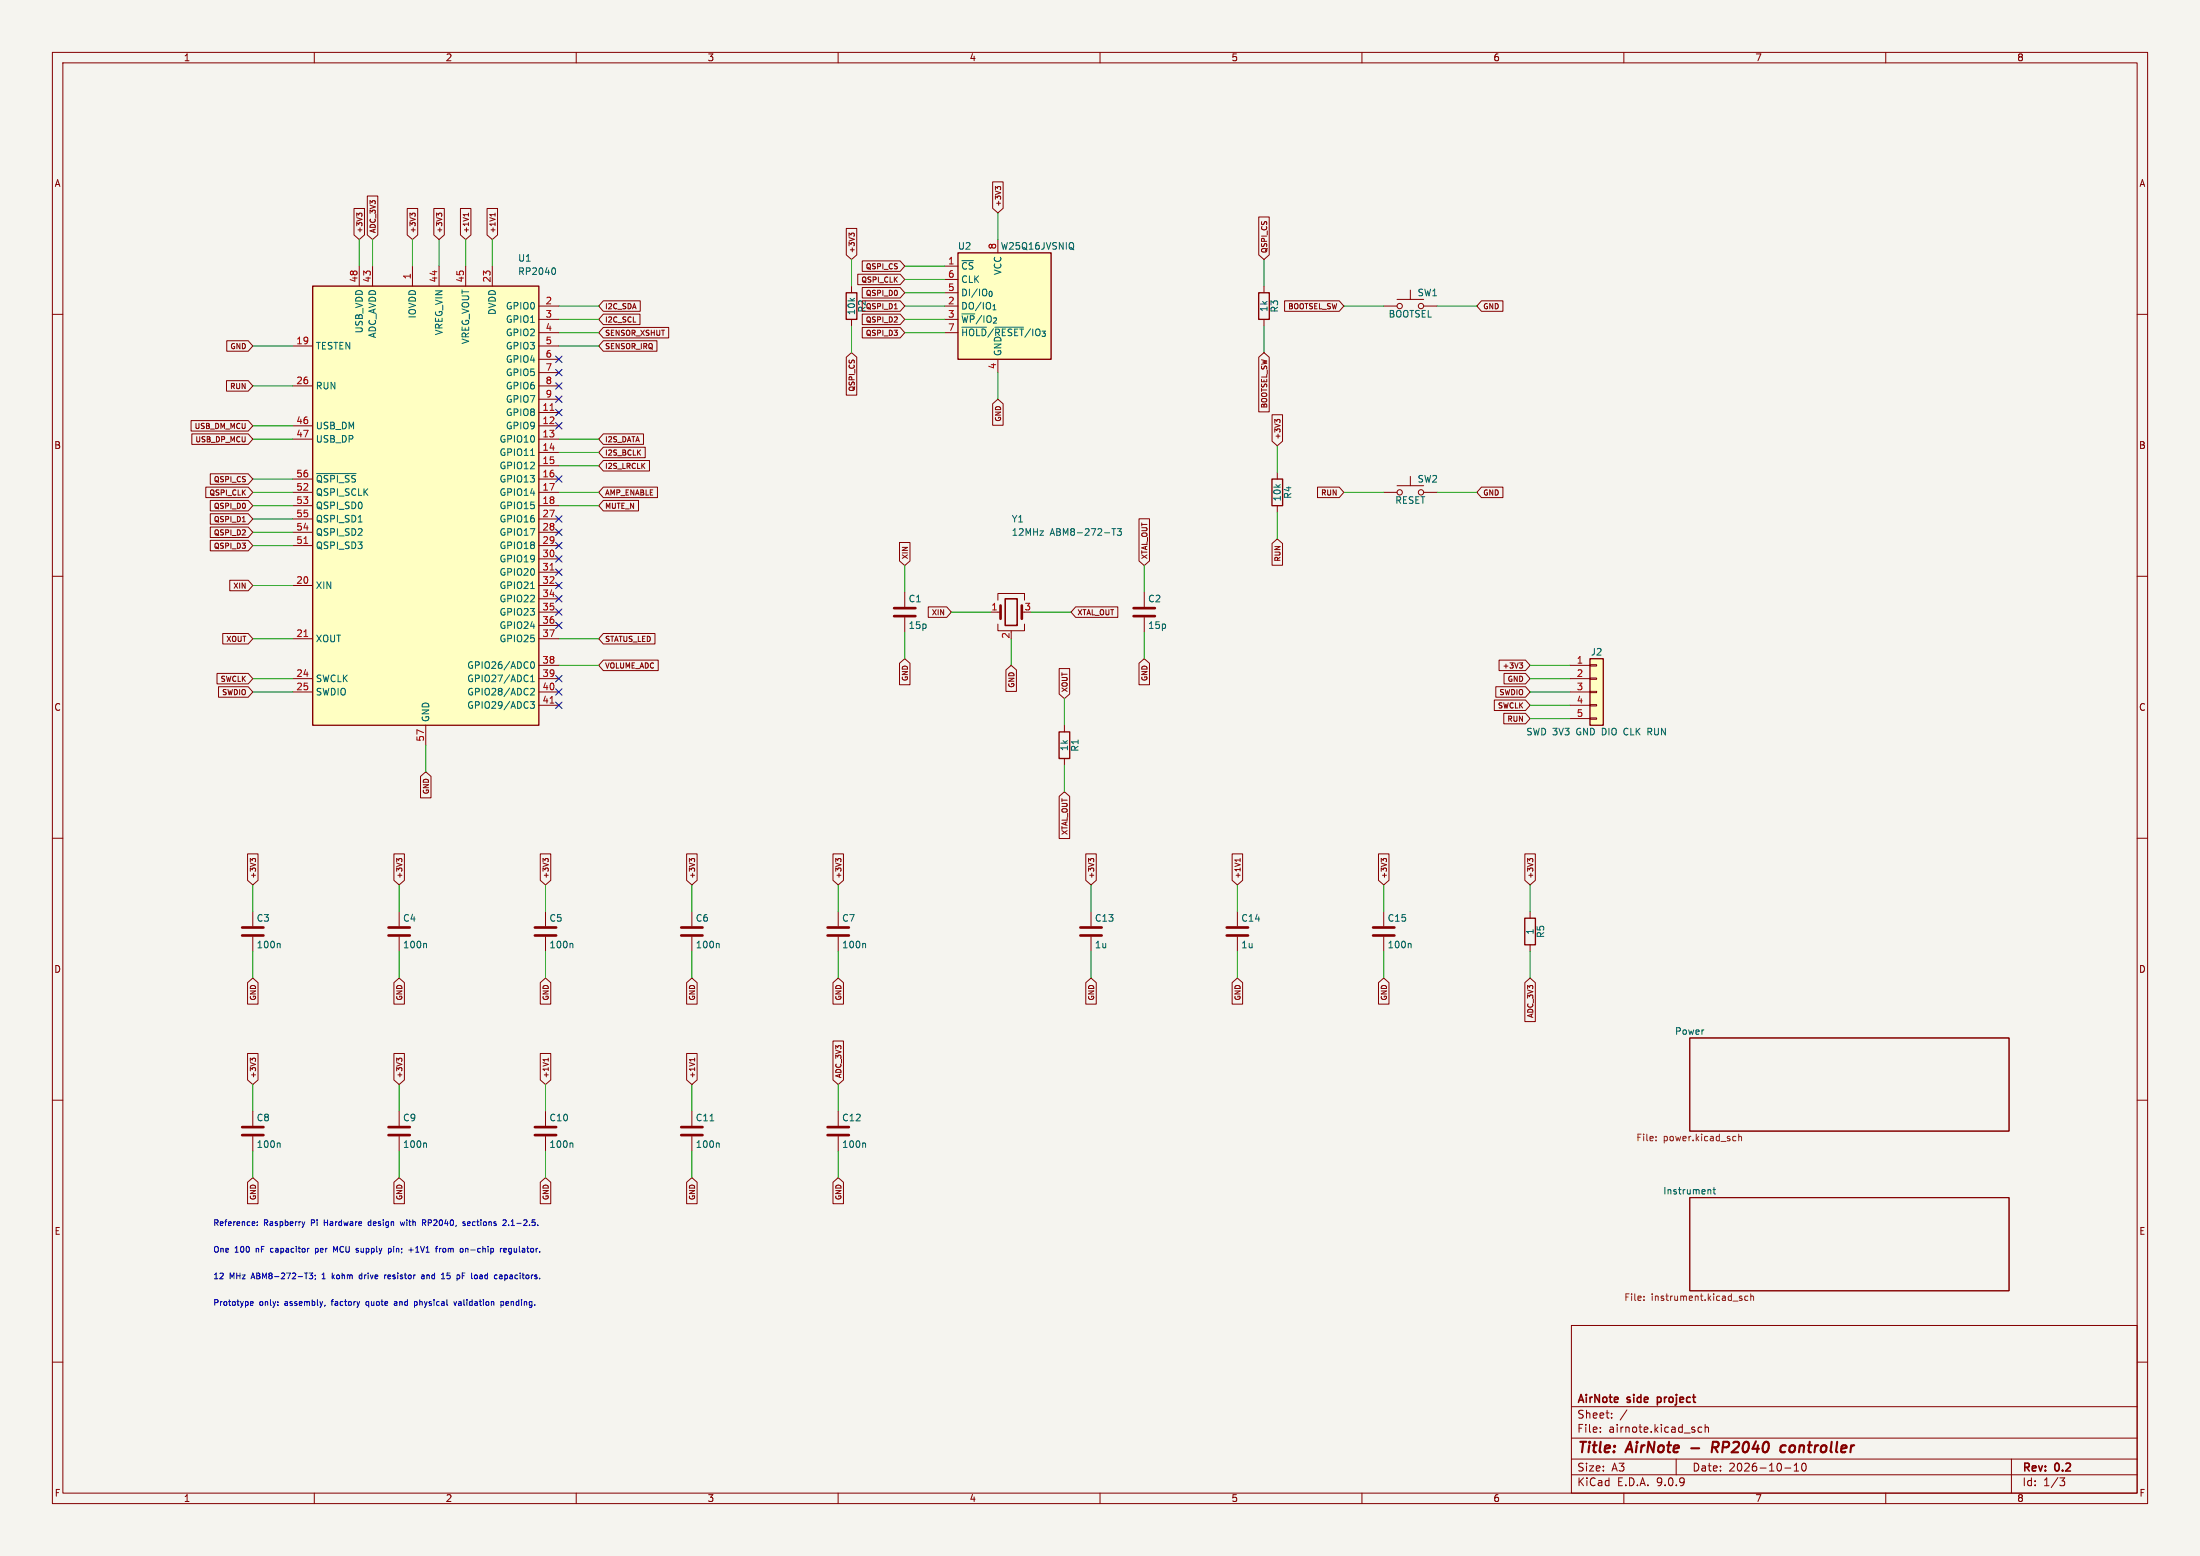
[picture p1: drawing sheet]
<svg xmlns="http://www.w3.org/2000/svg" width="420mm" height="297mm" viewBox="0 0 420 297" stroke-linecap="round" stroke-linejoin="round" font-family="sans-serif">
<path d="M0 0h420v297h-420z" fill="#f5f4ef" stroke="#f5f4ef" stroke-width=".19"/>
<g fill="none" stroke="#840000" stroke-width=".19">
<path d="M10 10h400v277h-400zM12 12h396v273h-396zM60 10v2M110 10v2M160 10v2M210 10v2M260 10v2M310 10v2M360 10v2M241.3 54.6v1.3M10 60h2M241.3 61v1.2"/>
<path d="M408 60h2M10 110h2M408 110h2M10 160h2M408 160h2M322.6 198.1h60.9v17.8h-60.9zM10 210h2M408 210h2M322.6 228.6h60.9v17.8h-60.9zM300 253h108v32h-108zM10 260h2M300 278.5h108"/>
<path d="M300 274.5h108M300 268.5h108M305.5 273.2v.2M305.5 272.5v.1M307.7 270.5v.2M307.7 269.8v.1M310.6 269.1l-1.3 1.9M320 278.5v3M324.9 272.5l-.5-.1-.2 .3 .1 .6h.6M325.5 272.5l.2-.1 .4 .1 .1 .9M325.5 271.9v1.5M342.5 279.7l.4-.4v1.5"/>
<path d="M344.1 279.4l.2-.1a.8 .8 0 0 1 .5 .7 .8 .8 0 0 1-.5 .8l-.2-.2-.2-.4zM384 278.5v6.5M408 260h2M60 285v2M110 285v2M160 285v2M210 285v2M260 285v2M300 281.5h108M310 285v2M340.7 280.2h1.2M342.5 280.8h.9"/>
<path d="M360 285v2M393.2 282.1h1l-.5 .6 .4 .1 .1 .5-.3 .3h-.5"/>
</g>
<path d="M322.9 276.4h1.5M327.4 276.3l.5 .9M327.8 275.2h-.8l-.2 2M327.8 276.2l-.9 .1M340.9 276a.66 .66 0 0 0-1 .3v.5l.1 .3h.8M341.6 276.3v.7" fill="none" stroke="#840000" stroke-width=".4"/>
<path d="M316.4 266.7v1.5M316.4 267.6l.1 .1M316.5 266.7l-.1 .1" fill="none" stroke="#840000" stroke-width=".3"/>
<path d="M326.2 227.1l.4 .1v.7M327 227.1h.5M327.2 226.6v1.1l.3 .2" fill="none" stroke="#006464" stroke-width=".19"/>
<g fill="none" stroke="#725600" stroke-width=".19">
<path d="M316.1 217.6v.1M316.1 217v.1M331 216.9l.4 .1M331.4 217.7h-.4M331.9 217l.2-.1 .3 .1 .1 .7M331.9 216.5v1.2M313.8 248.1v.1M313.8 247.4v.2M332.2 247.8l.3 .1 .1 .1-.4 .2M332.2 247.4h.3M333.7 247.4h-.4l-.2 .2 .1 .6h.5M334.2 247.5l.2-.1h.3l.1 .8"/>
<path d="M334.2 247v1.2"/>
</g>
<path d="M240.3 55.9h2v5.1h-2z" fill="none" stroke="#840000" stroke-width=".25"/>
<path d="M303.5 125.7h2.6v12.7h-2.6z" fill="#ffffc2"/>
<path d="M242.8 91.4h2.1v5.1h-2.1zM303.5 125.7h2.6v12.7h-2.6zM291.1 175.3h2v5h-2z" fill="none" stroke="#840000" stroke-width=".25"/>
<g fill="none" stroke="#840000" stroke-width=".19">
<path d="M264.2 58.4h2.5M266.7 57.2h5.1M269.2 55.4v1.8M271.8 58.4h2.5M243.8 90.2v1.2M243.8 96.5v1.3M264.2 94h2.5M266.7 92.7h5.1M269.2 90.9v1.8M271.8 94h2.5M172.7 113v2.8M172.7 117.9v2.8"/>
<path d="M218.4 113v2.8M218.4 117.9v2.8M299.7 127h3.8M299.7 129.5h3.8M299.7 132.1h3.8M299.7 134.6h3.8M299.7 137.2h3.8M303.5 126.9h1.3v.2h-1.3zM303.5 129.4h1.3v.3h-1.3zM303.5 132h1.3v.2h-1.3zM303.5 134.5h1.3v.2h-1.3zM303.5 137h1.3v.3h-1.3z"/>
<path d="M48.3 174v2.8M48.3 178.8v2.8M208.3 174v2.8M208.3 178.8v2.8M292.1 174v1.3M292.1 180.3v1.3M48.3 212.1v2.8M48.3 216.9v2.8M104.1 212.1v2.8M104.1 216.9v2.8M160 212.1v2.8M160 216.9v2.8"/>
<circle cx="267.2" cy="58.4" r=".51"/>
<circle cx="271.3" cy="58.4" r=".51"/>
<circle cx="267.2" cy="94" r=".51"/>
<circle cx="271.3" cy="94" r=".51"/>
</g>
<path d="M314.6 139.7h.5M315.1 139h-.5v1.3M53.3 180.1l.2 .2v.6M53.3 218.2l.2 .2v.6M109.2 218.2l.2 .2v.6M165.1 218.2l.1 .2v.6" fill="none" stroke="#006464" stroke-width=".19"/>
<g fill="none" stroke="#840000" stroke-width=".51">
<path d="M170.7 116.1h4.1M170.7 117.6h4.1M216.4 116.1h4.1M216.4 117.6h4.1M46.2 177h4.1M46.2 178.6h4.1M206.2 177h4.1M206.2 178.6h4.1M46.2 215.1h4.1M46.2 216.7h4.1M102.1 215.1h4.1M102.1 216.7h4.1"/>
<path d="M158 215.1h4.1M158 216.7h4.1"/>
</g>
<path d="M59.7 54.6h43.2v83.8h-43.2z" fill="#ffffc2"/>
<path d="M59.7 54.6h43.2v83.8h-43.2zM202.2 139.7h2v5.1h-2z" fill="none" stroke="#840000" stroke-width=".25"/>
<g fill="none" stroke="#840000" stroke-width=".19">
<path d="M68.6 50.8v3.8M71.1 50.8v3.8M78.7 50.8v3.8M83.8 50.8v3.8M88.9 50.8v3.8M94 50.8v3.8M102.9 58.4h3.8M55.9 66h3.8M55.9 73.7h3.8M102.9 66h3.8M102.9 73.7h3.8M102.9 61h3.8"/>
<path d="M102.9 63.5h3.8M102.9 68.6h3.8M102.9 71.1h3.8M102.9 76.2h3.8M102.9 78.7h3.8M55.9 81.3h3.8M55.9 83.8h3.8M55.9 91.4h3.8M55.9 94h3.8M55.9 96.5h3.8M55.9 99.1h3.8M102.9 81.3h3.8"/>
<path d="M102.9 83.8h3.8M102.9 91.4h3.8M102.9 94h3.8M102.9 96.5h3.8M102.9 99.1h3.8M102.9 86.4h3.8M102.9 88.9h3.8M55.9 101.6h3.8M55.9 104.1h3.8M55.9 111.8h3.8M102.9 101.6h3.8M102.9 104.1h3.8"/>
<path d="M102.9 111.8h3.8M102.9 106.7h3.8M102.9 109.2h3.8M102.9 114.3h3.8M102.9 116.8h3.8M102.9 119.4h3.8M189.2 116.8h1.8M190.5 114.6v-1.3h5.1v1.3M190.5 119.1v1.3h5.1v-1.3M55.9 121.9h3.8M55.9 129.5h3.8M55.9 132.1h3.8"/>
<path d="M81.3 138.4v3.8M102.9 121.9h3.8M102.9 129.5h3.8M102.9 132.1h3.8M102.9 127h3.8M102.9 134.6h3.8M193 120.4v.3M203.2 138.4v1.3M203.2 144.8v1.3M76.2 174v2.8M76.2 178.8v2.8M104.1 174v2.8"/>
<path d="M104.1 178.8v2.8M132.1 174v2.8M132.1 178.8v2.8M160 174v2.8M160 178.8v2.8M236.2 174v2.8M236.2 178.8v2.8M264.2 174v2.8M264.2 178.8v2.8M76.2 212.1v2.8M76.2 216.9v2.8"/>
</g>
<g fill="none" stroke="#006464" stroke-width=".19">
<path d="M105.8 51.1a.79 .79 0 0 1 0 1.3M60.4 90.4h7.6M68.4 99.6h.7M101.3 86.9h.7M101.3 112.3h.7M212.3 100.9h.7M212.6 100.9v1.3M213.3 100.9h.8l-.4 .5 .3 .1v.6l-.2 .1-.5-.1M101.2 133.9h.8l-.4 .5 .4 .1v.6l-.2 .1-.6-.1M101.3 131.5l.5-.1 .2 .4-.8 .9h.8M101.3 130.1h.7M101.3 129.2l.4-.4v1.3"/>
<path d="M101.4 126.4l.2-.1a.68 .68 0 0 1 .4 .6 .68 .68 0 0 1-.4 .7l-.3-.5zM81.2 180.1l.2 .2v.6M109.2 180.1l.2 .2v.6M137.1 180.1l.2 .2v.6M165.1 180.1l.1 .2v.6M269.2 180.1l.2 .2v.6M81.2 218.2l.2 .2v.6"/>
</g>
<path d="M105 78.3h.7M58 103.7h.8M105 108.8h.7M58 121.5h.8M105 134.2h.7" fill="none" stroke="#a90000" stroke-width=".19"/>
<g fill="none" stroke="#840000" stroke-width=".51">
<path d="M191 115.6v2.5M195.1 115.6v2.5M74.2 177h4M74.2 178.6h4M102.1 177h4.1M102.1 178.6h4.1M130 177h4.1M130 178.6h4.1M158 177h4.1M158 178.6h4.1M234.2 177h4.1M234.2 178.6h4.1"/>
<path d="M262.1 177h4.1M262.1 178.6h4.1M74.2 215.1h4M74.2 216.7h4"/>
</g>
<path d="M191.9 114.3h2.3v5.1h-2.3z" fill="none" stroke="#840000" stroke-width=".3"/>
<path d="M182.9 48.3h17.8v20.3h-17.8z" fill="#ffffc2"/>
<path d="M161.5 55.9h2.1v5.1h-2.1zM182.9 48.3h17.8v20.3h-17.8z" fill="none" stroke="#840000" stroke-width=".25"/>
<g fill="none" stroke="#840000" stroke-width=".19">
<path d="M67.6 39.8h2v5l-1 .9-1-.9zM70.1 37.4h2v7.4l-1 .9-1-.9zM77.7 39.8h2v5l-1 .9-1-.9zM82.8 39.8h2v5l-1 .9-1-.9zM87.9 39.8h2v5l-1 .9-1-.9zM93 39.8h2v5l-1 .9-1-.9zM189.5 34.7h2v5.1l-1 .8-1-.8zM190.4 35.9l-.4-.3v.6M190.4 35.8l.2-.2h.2l.2 .2M68.5 41l-.4-.3v.6M68.5 40.9l.2-.2h.2l.2 .2M78.6 40.9l.2-.2h.3l.2 .2"/>
<path d="M78.6 41l-.3-.3v.6M83.7 40.9l.2-.2h.3l.1 .2M83.7 41l-.4-.3v.6M89.4 40.7v.6M89.4 41h-1l.3 .2M94.5 41h-1l.2 .2M94.5 40.7v.6M115.2 60h7v2h-7l-.9-1zM115.2 57.4h7v2h-7l-.9-1zM161.6 43.6h2v5.1l-1 .8-1-.8zM162.5 44.8l-.4-.3v.6M162.5 44.7l.2-.2h.2l.2 .2"/>
<path d="M162.6 54.6v1.3M163.7 52.3h8.1l.9 1-.9 1h-8.1zM164.6 54.9h7.2l.9 1-.9 1h-7.2zM164.6 60h7.2l.9 1-.9 1h-7.2zM164.6 49.8h7.2l.9 1-.9 1h-7.2zM164.6 57.4h7.2l.9 1-.9 1h-7.2zM170.7 58.9h.6M180.3 50.8h2.6M180.3 53.3h2.6M180.3 55.9h2.6M180.3 58.4h2.6M190.5 45.7v2.6"/>
<path d="M240.3 41.4h2v7.3l-1 .8-1-.8zM245.2 57.4h10.5l.8 1-.8 1h-10.5zM282.8 57.4h4.1v2h-4.1l-.9-1zM43.2 72.7h4.2l.9 1-.9 1h-4.2zM43.3 65h4.1l.9 1-.9 1h-4.1zM115.2 65h10.2v2h-10.2l-.9-1zM115.2 62.5h12.5v2h-12.5l-.9-1zM161.6 68.2l1-.9 1 .9v7.2h-2zM162.6 61v1.2M164.6 62.5h7.2l.9 1-.9 1h-7.2zM180.3 61h2.6M180.3 63.5h2.6"/>
<path d="M189.5 77.1l1-.9 1 .9v4.1h-2zM190.5 68.6v2.5M240.3 68.2l1-.9 1 .9v10.4h-2zM242.8 79.2h2v5l-1 .9-1-.9zM36.5 80.3h10.9l.9 1-.9 1h-10.9zM36.6 82.8h10.8l.9 1-.9 1h-10.8zM39.3 93h8.1l.9 1-.9 1h-8.1zM40.1 95.5h7.3l.9 1-.9 1h-7.3zM40.1 98.1h7.3l.9 1-.9 1h-7.3zM40.1 90.4h7.3l.9 1-.9 1h-7.3zM46.3 99.6h.5M115.2 82.8h7.6v2h-7.6l-.9-1z"/>
<path d="M115.2 85.4h8v2h-8l-.9-1zM115.2 87.9h8.8v2h-8.8l-.9-1zM115.2 93h10.3v2h-10.3l-.9-1zM115.2 95.5h6.7v2h-6.7l-.9-1zM217.4 99h2v8.1l-1 .9-1-.9zM243.7 80.4l-.3-.3v.6M243.7 80.2l.2-.1h.3l.2 .1M251.5 93h4.2l.8 1-.8 1h-4.2zM282.8 93h4.1v2h-4.1l-.9-1zM40.1 100.6h7.3l.9 1-.9 1h-7.3zM40.1 103.1h7.3l.9 1-.9 1h-7.3zM43.9 110.8h3.5l.9 1-.9 1h-3.5z"/>
<path d="M171.7 103.5h2v3.6l-1 .9-1-.9zM177.2 115.8h3.5l.9 1-.9 1h-3.5zM205.3 115.8h8.1v2h-8.1l-.8-1zM242.8 103.7l1-.8 1 .8v4.2h-2zM41.4 128.5h6l.9 1-.9 1h-6zM41.7 131.1h5.7l.9 1-.9 1h-5.7zM42.5 120.9h4.9l.9 1-.9 1h-4.9zM115.2 126h10.5v2h-10.5l-.9-1zM115.2 120.9h9.8v2h-9.8l-.9-1zM171.7 126.6l1-.9 1 .9v4.1h-2zM192 127.9l1-.9 1 .9v4.1h-2zM202.2 127.6h2v4.9l-1 .9-1-.9z"/>
<path d="M217.4 126.6l1-.9 1 .9v4.1h-2zM285.3 133.6h5.9l.9 1-.9 1h-5.9zM285.6 131.1h5.6l.9 1-.9 1h-5.6zM286.2 126h5l.9 1-.9 1h-5zM287.1 136.2h4.1l.9 1-.9 1h-4.1zM287.1 128.5h4.1l.9 1-.9 1h-4.1zM290.1 126.5h.6l-.3 .4 .2 .1 .1 .3-.2 .2h-.3M80.3 148.2l1-.9 1 .9v4.1h-2zM202.2 152l1-.9 1 .9v8.1h-2zM47.3 163h2v5l-1 .9-1-.9zM48.2 164.2l-.4-.3v.6M48.2 164.1l.2-.2h.2l.2 .2"/>
<path d="M75.2 163h2v5l-1 .9-1-.9zM76.1 164.2l-.4-.3v.6M76.1 164.1l.2-.2h.2l.2 .2M103.1 163h2v5l-1 .9-1-.9zM104 164.1l.2-.2h.3l.2 .2M104 164.2l-.3-.3v.6M131.1 163h2v5l-1 .9-1-.9zM132 164.1l.2-.2h.2l.2 .2M132 164.2l-.4-.3v.6M159 163h2v5l-1 .9-1-.9zM159.9 164.1l.2-.2h.3l.1 .2M159.9 164.2l-.4-.3v.6"/>
<path d="M207.3 163h2v5l-1 .9-1-.9zM208.2 164.1l.2-.2h.2l.2 .2M208.2 164.2l-.4-.3v.6M235.2 163h2v5l-1 .9-1-.9zM236.7 163.9v.5M236.7 164.2h-1l.3 .2M263.2 163h2v5l-1 .9-1-.9zM264.1 164.1l.2-.2h.2l.2 .2M264.1 164.2l-.4-.3v.6M291.1 163h2v5l-1 .9-1-.9zM292 164.1l.2-.2h.2l.2 .2M292 164.2l-.4-.3v.6"/>
<path d="M47.3 187.6l1-.9 1 .9v4.1h-2zM75.2 187.6l1-.9 1 .9v4.1h-2zM103.1 187.6l1-.9 1 .9v4.1h-2zM131.1 187.6l1-.9 1 .9v4.1h-2zM159 198.7h2v7.4l-1 .9-1-.9zM159 187.6l1-.9 1 .9v4.1h-2zM207.3 187.6l1-.9 1 .9v4.1h-2zM235.2 187.6l1-.9 1 .9v4.1h-2zM263.2 187.6l1-.9 1 .9v4.1h-2zM291.1 187.6l1-.9 1 .9v7.4h-2zM47.3 201.1h2v5l-1 .9-1-.9zM48.2 202.3l-.4-.3v.6"/>
<path d="M48.2 202.2l.2-.2h.2l.2 .2M75.2 201.1h2v5l-1 .9-1-.9zM76.1 202.2l.2-.2h.2l.2 .2M76.1 202.3l-.4-.3v.6M103.1 201.1h2v5l-1 .9-1-.9zM104.7 202v.5M104.7 202.3h-1l.2 .2M131.1 201.1h2v5l-1 .9-1-.9zM132.1 212.1v2.8M132.1 216.9v2.8M132.6 202.3h-1l.2 .2M132.6 202v.5"/>
<path d="M47.3 225.7l1-.9 1 .9v4.1h-2zM75.2 225.7l1-.9 1 .9v4.1h-2zM103.1 225.7l1-.9 1 .9v4.1h-2zM131.1 225.7l1-.9 1 .9v4.1h-2zM159 225.7l1-.9 1 .9v4.1h-2z"/>
</g>
<path d="M204.8 46.4a.9 .9 0 0 1 0 1.1l.2 .2M183.6 62.5h4.7M189.9 62.5h5.5M135.5 213.9h.8M137.1 218.2l.2 .2v.6" fill="none" stroke="#006464" stroke-width=".19"/>
<path d="M130 215.1h4.1M130 216.7h4.1" fill="none" stroke="#840000" stroke-width=".51"/>
<g fill="none" stroke="#009600" stroke-width=".19">
<path d="M68.6 45.7v5.1M71.1 45.7v5.1M78.7 45.7v5.1M83.8 45.7v5.1M88.9 45.7v5.1M94 45.7v5.1M106.7 58.4h7.6M162.6 49.5v5.1M172.7 53.3h7.6M172.7 58.4h7.6M172.7 50.8h7.6M172.7 55.9h7.6"/>
<path d="M190.5 40.6v5.1M241.3 49.5v5.1M256.5 58.4h7.7M274.3 58.4h7.6M48.3 66h7.6M48.3 73.7h7.6M106.7 66h7.6M106.7 63.5h7.6M106.7 61h7.6M162.6 62.2v5.1M172.7 63.5h7.6M172.7 61h7.6"/>
<path d="M190.5 71.1v5.1M241.3 62.2v5.1M48.3 94h7.6M48.3 81.3h7.6M48.3 83.8h7.6M48.3 91.4h7.6M48.3 96.5h7.6M48.3 99.1h7.6M106.7 94h7.6M106.7 83.8h7.6M106.7 96.5h7.6M106.7 88.9h7.6"/>
<path d="M106.7 86.4h7.6M243.8 85.1v5.1M243.8 97.8v5.1M256.5 94h7.7M274.3 94h7.6M48.3 101.6h7.6M48.3 104.1h7.6M48.3 111.8h7.6M172.7 108v5M181.6 116.8h7.6M196.8 116.8h7.7M218.4 108v5"/>
<path d="M48.3 129.5h7.6M48.3 132.1h7.6M48.3 121.9h7.6M106.7 121.9h7.6M106.7 127h7.6M172.7 120.7v5M193 121.9v5.1M203.2 133.4v5M218.4 120.7v5M292.1 129.5h7.6M292.1 132.1h7.6M292.1 134.6h7.6"/>
<path d="M292.1 137.2h7.6M292.1 127h7.6M81.3 142.2v5.1M203.2 146.1v5M48.3 168.9v5.1M76.2 168.9v5.1M104.1 168.9v5.1M132.1 168.9v5.1M160 168.9v5.1M208.3 168.9v5.1M236.2 168.9v5.1M264.2 168.9v5.1"/>
<path d="M292.1 168.9v5.1M48.3 181.6v5.1M76.2 181.6v5.1M104.1 181.6v5.1M132.1 181.6v5.1M160 181.6v5.1M208.3 181.6v5.1M236.2 181.6v5.1M264.2 181.6v5.1M292.1 181.6v5.1M48.3 207v5.1M48.3 219.7v5.1"/>
<path d="M76.2 207v5.1M76.2 219.7v5.1M104.1 207v5.1M104.1 219.7v5.1M132.1 207v5.1M132.1 219.7v5.1M160 207v5.1M160 219.7v5.1"/>
</g>
<g fill="none" stroke="#000084" stroke-width=".19">
<path d="M106.1 73.1l1.2 1.2M106.1 68l1.2 1.2M106.1 78.1l1.2 1.2M106.1 75.6l1.2 1.2M106.1 70.5l1.2 1.2M107.3 73.1l-1.2 1.2M107.3 68l-1.2 1.2M107.3 78.1l-1.2 1.2M107.3 75.6l-1.2 1.2M107.3 70.5l-1.2 1.2M106.1 98.5l1.2 1.2M106.1 80.7l1.2 1.2"/>
<path d="M106.1 90.8l1.2 1.2M107.3 98.5l-1.2 1.2M107.3 80.7l-1.2 1.2M107.3 90.8l-1.2 1.2M106.1 101l1.2 1.2M106.1 103.5l1.2 1.2M106.1 106.1l1.2 1.2M106.1 108.6l1.2 1.2M106.1 111.2l1.2 1.2M106.1 113.7l1.2 1.2M106.1 116.2l1.2 1.2M106.1 118.8l1.2 1.2"/>
<path d="M107.3 101l-1.2 1.2M107.3 103.5l-1.2 1.2M107.3 106.1l-1.2 1.2M107.3 108.6l-1.2 1.2M107.3 111.2l-1.2 1.2M107.3 113.7l-1.2 1.2M107.3 116.2l-1.2 1.2M107.3 118.8l-1.2 1.2M106.1 134l1.2 1.2M106.1 131.5l1.2 1.2M106.1 128.9l1.2 1.2M107.3 134l-1.2 1.2"/>
<path d="M107.3 131.5l-1.2 1.2M107.3 128.9l-1.2 1.2"/>
</g>
<g fill="none" stroke="#0000c2" stroke-width=".19">
<path d="M48.5 233.2l.1 .3-.5 .1M48.6 233.9h-.1M49.1 233.8v.1M49.1 233.2v.2M58.2 233.2l-.3 .7M59 238.3l-.2 .1M60.2 238.3v1.1M60.2 239h.3M60.5 238.3h-.3M64.4 237.9l-.4 .8-.3-.8v1.1M68.4 238.7v.3M70.5 233.2l-.2 .2v.3l.2 .2"/>
<path d="M74.2 238.3h.3l.2 .2-.1 .5h-.4M74.2 238.3v1.1M76.4 233.2l.2 .7 .2-.5M78 238.6h.9M78.5 238.2v.8M80.7 233.4h.5v-.5l-.5-.1v1.1M80.9 233.4l.4 .5M83.1 238.3h.4M83.5 237.9l-.2 .1M83.9 238.3v.7M84.2 238.3l-.3 .2M84.6 238.4v.5"/>
<path d="M88.8 233.2h-.3l-.1 .2v.1l.4 .1v.3h-.4M88.9 238.4l.4-.1v.7M88.9 238.3v.7M95.5 238.3v.7M95.8 238.3l-.3 .2M96 232.9l.4-.1 .2 .3-.7 .8h.7M96.2 238.6l.5-.1-.1-.2h-.3l-.1 .1v.6h.4M97.1 233.8v.1M97.2 239.3l.2 .1M97.5 238.3l-.4 .2 .1 .4 .3 .1M47.8 248.8l.5-.1v-.2l-.3-.1-.2 .2 .1 .5h.4M58.1 243h.7"/>
<path d="M59 243h.7l-.4 .4 .3 .1v.5l-.1 .1-.5-.1M60.2 243.4v.1M60.2 244l-.1 .2M61.5 244.1h.6M61.6 243.3h-.1M62.1 249.1l-.1 .2M63.4 243v1.1M63.5 243.7l.3 .4M63.8 243.4l-.4 .4M69 243.4l-.4 .2v.4l.4 .1M70.1 248.4l-.2 .2v.4l.2 .2M73.4 243.4v.7"/>
<path d="M73.7 243.4l-.3 .2M74.1 243.4v.6M74.6 243.6l-.5 .1M75.3 248.5h.4M75.7 248.8l-.4 .1v.2l.4 .1M79.1 248.5l.3-.1 .3 .2-.1 .5h-.5M80.5 243.4h.4l.1 .7M81 243.6l-.6 .2 .2 .3 .4-.1M84.3 244.1h.6M85.3 244l.4 .1M85.9 243h-.5l-.1 .5 .4-.1M86.6 248.4l.3 .8 .2-.8"/>
<path d="M88.2 243.5h.4M88.8 243h-.6v1.1M91.7 243.4h-.1M91.7 243.7l-.2 .1 .2 .3M95.4 244h.4M95.4 243.4h.4v.7M95.6 248.5l.3-.1 .3 .2-.1 .5h-.5M95.6 248.4v1.1M95.8 243.6l-.4 .1M96.7 248.4l-.1 .2v.4l.1 .2M97.1 248.7l-.5 .1"/>
</g>
<g font-size="2.8" fill="#840000">
<text x="301" y="277.9">Title:</text>
<text x="310.6" y="277.9">AirNote</text>
<text x="328.4" y="277.9">RP2040</text>
<text x="342.4" y="277.9">controller</text>
</g>
<g font-size="2.1" fill="#840000">
<text x="301" y="268.2">AirNote</text>
<text x="310.7" y="268.2">side</text>
<text x="317" y="268.2">project</text>
<text x="301" y="273.7">File:</text>
<text x="301" y="271">Sheet:</text>
<text x="307.1" y="273.7">airnote.kicad_sch</text>
<text x="301" y="281.1">Size:</text>
<text x="307.6" y="281.1">A3</text>
<text x="323" y="281.1">Date:</text>
<text x="330" y="281.1">2026-10-10</text>
<text x="386" y="281.3">Rev:</text>
<text x="392.4" y="281.3">0.2</text>
<text x="301" y="283.9">KiCad</text>
<text x="308.7" y="283.9">E.D.A.</text>
<text x="316.3" y="283.9">9.0.9</text>
<text x="386" y="283.9">Id:</text>
<text x="390.1" y="283.9">1/3</text>
</g>
<g font-size="1.8" fill="#840000">
<text x="35" y="11.9">1</text>
<text x="85" y="11.9">2</text>
<text x="135" y="11.9">3</text>
<text x="185" y="11.9">4</text>
<text x="235" y="11.9">5</text>
<text x="285" y="11.9">6</text>
<text x="335" y="11.9">7</text>
<text x="385" y="11.9">8</text>
<text x="10.3" y="35.9">A</text>
<text x="408.3" y="35.9">A</text>
<text x="165.5" y="59.8" transform="rotate(-90 165.5 59.8)">R2</text>
<text x="10.3" y="85.9">B</text>
<text x="408.2" y="85.9">B</text>
<text x="10.3" y="135.9">C</text>
<text x="408.2" y="135.9">C</text>
<text x="10.3" y="185.9">D</text>
<text x="408.2" y="185.9">D</text>
<text x="10.3" y="235.9">E</text>
<text x="408.3" y="235.9">E</text>
<text x="10.3" y="285.9">F</text>
<text x="35" y="286.9">1</text>
<text x="85" y="286.9">2</text>
<text x="135" y="286.9">3</text>
<text x="185" y="286.9">4</text>
<text x="235" y="286.9">5</text>
<text x="285" y="286.9">6</text>
<text x="335" y="286.9">7</text>
<text x="385" y="286.9">8</text>
<text x="408.3" y="285.9">F</text>
</g>
<g font-size="1.8" fill="#006464">
<text x="182.8" y="47.9">U2</text>
<text x="190.9" y="47.9">W25Q16JVSNIQ</text>
<text x="98.8" y="50.1">U1</text>
<text x="98.8" y="52.7">RP2040</text>
<text x="183.4" y="51.7">~{CS}</text>
<text x="191.4" y="52.6" transform="rotate(-90 191.4 52.6)">VCC</text>
<text x="96.5" y="59.3">GPIO0</text>
<text x="183.4" y="54.2">CLK</text>
<text x="183.4" y="56.7">DI/IO_{0}</text>
<text x="183.4" y="59.3">DO/IO_{1}</text>
<text x="242.2" y="59.6" transform="rotate(-90 242.2 59.6)">1k</text>
<text x="244.2" y="59.8" transform="rotate(-90 244.2 59.8)">R3</text>
<text x="270.5" y="56.7">SW1</text>
<text x="69.4" y="63.7" transform="rotate(-90 69.4 63.7)">USB_VDD</text>
<text x="72" y="64.6" transform="rotate(-90 72 64.6)">ADC_AVDD</text>
<text x="79.6" y="60.9" transform="rotate(-90 79.6 60.9)">IOVDD</text>
<text x="84.7" y="64.1" transform="rotate(-90 84.7 64.1)">VREG_VIN</text>
<text x="89.8" y="65.8" transform="rotate(-90 89.8 65.8)">VREG_VOUT</text>
<text x="94.8" y="60.2" transform="rotate(-90 94.8 60.2)">DVDD</text>
<text x="96.5" y="61.8">GPIO1</text>
<text x="96.5" y="64.4">GPIO2</text>
<text x="163.4" y="60.2" transform="rotate(-90 163.4 60.2)">10k</text>
<text x="183.4" y="61.8">~{WP}/IO_{2}</text>
<text x="183.4" y="64.4">~{HOLD}/~{RESET}/IO_{3}</text>
<text x="265" y="60.8">BOOTSEL</text>
<text x="60.2" y="66.9">TESTEN</text>
<text x="96.5" y="66.9">GPIO3</text>
<text x="96.5" y="69.4">GPIO4</text>
<text x="96.5" y="72">GPIO5</text>
<text x="191.4" y="68.1" transform="rotate(-90 191.4 68.1)">GND</text>
<text x="60.2" y="74.5">RUN</text>
<text x="96.5" y="74.5">GPIO6</text>
<text x="96.5" y="77.1">GPIO7</text>
<text x="60.2" y="82.1">USB_DM</text>
<text x="96.5" y="79.6">GPIO8</text>
<text x="96.5" y="82.1">GPIO9</text>
<text x="60.2" y="84.7">USB_DP</text>
<text x="95.3" y="84.7">GPIO10</text>
<text x="95.3" y="87.2">GPIO11</text>
<text x="95.3" y="89.8">GPIO12</text>
<text x="60.2" y="92.3">~{QSPI_SS}</text>
<text x="60.2" y="94.8">QSPI_SCLK</text>
<text x="95.3" y="92.3">GPIO13</text>
<text x="95.3" y="94.8">GPIO14</text>
<text x="244.7" y="95.8" transform="rotate(-90 244.7 95.8)">10k</text>
<text x="246.7" y="95.3" transform="rotate(-90 246.7 95.3)">R4</text>
<text x="270.5" y="92.3">SW2</text>
<text x="60.2" y="97.4">QSPI_SD0</text>
<text x="60.2" y="99.9">QSPI_SD1</text>
<text x="95.3" y="97.4">GPIO15</text>
<text x="95.3" y="99.9">GPIO16</text>
<text x="193" y="99.9">Y1</text>
<text x="266.3" y="96.4">RESET</text>
<text x="60.2" y="102.5">QSPI_SD2</text>
<text x="60.2" y="105">QSPI_SD3</text>
<text x="95.3" y="102.5">GPIO17</text>
<text x="95.3" y="105">GPIO18</text>
<text x="95.3" y="107.5">GPIO19</text>
<text x="193" y="102.5">12MHz</text>
<text x="200.4" y="102.5">ABM8-272-T3</text>
<text x="60.2" y="112.6">XIN</text>
<text x="95.3" y="110.1">GPIO20</text>
<text x="95.3" y="112.6">GPIO21</text>
<text x="95.3" y="115.2">GPIO22</text>
<text x="95.3" y="117.7">GPIO23</text>
<text x="173.4" y="115.2">C1</text>
<text x="219.1" y="115.2">C2</text>
<text x="60.2" y="122.8">XOUT</text>
<text x="95.3" y="120.2">GPIO24</text>
<text x="95.3" y="122.8">GPIO25</text>
<text x="173.4" y="120.2">15p</text>
<text x="219.1" y="120.2">15p</text>
<text x="303.6" y="125.3">J2</text>
<text x="60.2" y="130.4">SWCLK</text>
<text x="89.1" y="127.9">GPIO26/ADC0</text>
<text x="89.1" y="130.4">GPIO27/ADC1</text>
<text x="60.2" y="132.9">SWDIO</text>
<text x="82.1" y="137.9" transform="rotate(-90 82.1 137.9)">GND</text>
<text x="89.1" y="132.9">GPIO28/ADC2</text>
<text x="89.1" y="135.5">GPIO29/ADC3</text>
<text x="204.1" y="143.5" transform="rotate(-90 204.1 143.5)">1k</text>
<text x="206.1" y="143.6" transform="rotate(-90 206.1 143.6)">R1</text>
<text x="291.3" y="140.6">SWD 3V3</text>
<text x="301.1" y="140.6">GND DIO CLK</text>
<text x="315.2" y="140.6">RUN</text>
<text x="48.9" y="176.1">C3</text>
<text x="76.8" y="176.1">C4</text>
<text x="104.8" y="176.1">C5</text>
<text x="132.7" y="176.1">C6</text>
<text x="160.7" y="176.1">C7</text>
<text x="208.9" y="176.1">C13</text>
<text x="236.9" y="176.1">C14</text>
<text x="264.8" y="176.1">C15</text>
<text x="293" y="178.5" transform="rotate(-90 293 178.5)">1</text>
<text x="295" y="179.1" transform="rotate(-90 295 179.1)">R5</text>
<text x="48.9" y="181.2">100n</text>
<text x="76.8" y="181.2">100n</text>
<text x="104.8" y="181.2">100n</text>
<text x="132.7" y="181.2">100n</text>
<text x="160.7" y="181.2">100n</text>
<text x="208.9" y="181.2">1u</text>
<text x="236.9" y="181.2">1u</text>
<text x="264.8" y="181.2">100n</text>
<text x="319.7" y="197.7">Power</text>
<text x="48.9" y="214.2">C8</text>
<text x="76.8" y="214.2">C9</text>
<text x="104.8" y="214.2">C10</text>
<text x="132.7" y="214.2">C11</text>
<text x="160.7" y="214.2">C12</text>
<text x="48.9" y="219.3">100n</text>
<text x="76.8" y="219.3">100n</text>
<text x="104.8" y="219.3">100n</text>
<text x="132.7" y="219.3">100n</text>
<text x="160.7" y="219.3">100n</text>
<text x="317.4" y="228.2">Instrument</text>
</g>
<g font-size="1.8" fill="#a90000">
<text x="190.2" y="47.7" transform="rotate(-90 190.2 47.7)">8</text>
<text x="78.5" y="53.4" transform="rotate(-90 78.5 53.4)">1</text>
<text x="180.9" y="50.5">1</text>
<text x="180.9" y="53.1">6</text>
<text x="68.3" y="54" transform="rotate(-90 68.3 54)">48</text>
<text x="70.9" y="54" transform="rotate(-90 70.9 54)">43</text>
<text x="83.6" y="54" transform="rotate(-90 83.6 54)">44</text>
<text x="88.6" y="54" transform="rotate(-90 88.6 54)">45</text>
<text x="93.7" y="54" transform="rotate(-90 93.7 54)">23</text>
<text x="104.1" y="58.2">2</text>
<text x="180.9" y="55.6">5</text>
<text x="180.9" y="58.2">2</text>
<text x="56.5" y="65.8">19</text>
<text x="104.1" y="60.7">3</text>
<text x="104.1" y="63.2">4</text>
<text x="104.1" y="65.8">5</text>
<text x="180.9" y="60.7">3</text>
<text x="180.9" y="63.2">7</text>
<text x="104.1" y="68.3">6</text>
<text x="104.1" y="70.9">7</text>
<text x="190.2" y="70.6" transform="rotate(-90 190.2 70.6)">4</text>
<text x="56.5" y="73.4">26</text>
<text x="104.1" y="73.4">8</text>
<text x="104.1" y="75.9">9</text>
<text x="56.5" y="81">46</text>
<text x="56.5" y="83.6">47</text>
<text x="103.5" y="78.5">11</text>
<text x="103.5" y="81">12</text>
<text x="103.5" y="83.6">13</text>
<text x="103.5" y="86.1">14</text>
<text x="103.5" y="88.6">15</text>
<text x="56.5" y="91.2">56</text>
<text x="56.5" y="93.7">52</text>
<text x="103.5" y="91.2">16</text>
<text x="103.5" y="93.7">17</text>
<text x="56.5" y="96.3">53</text>
<text x="56.5" y="98.8">55</text>
<text x="56.5" y="101.3">54</text>
<text x="103.5" y="96.3">18</text>
<text x="103.5" y="98.8">27</text>
<text x="103.5" y="101.3">28</text>
<text x="56.5" y="103.9">51</text>
<text x="103.5" y="103.9">29</text>
<text x="103.5" y="106.4">30</text>
<text x="56.5" y="111.5">20</text>
<text x="103.5" y="109">31</text>
<text x="103.5" y="111.5">32</text>
<text x="103.5" y="114">34</text>
<text x="103.5" y="116.6">35</text>
<text x="103.5" y="119.1">36</text>
<text x="189.2" y="116.6">1</text>
<text x="195.5" y="116.6">3</text>
<text x="56.5" y="121.7">21</text>
<text x="103.5" y="121.7">37</text>
<text x="192.8" y="122" transform="rotate(-90 192.8 122)">2</text>
<text x="56.5" y="129.3">24</text>
<text x="56.5" y="131.8">25</text>
<text x="103.5" y="126.7">38</text>
<text x="103.5" y="129.3">39</text>
<text x="103.5" y="131.8">40</text>
<text x="300.9" y="126.7">1</text>
<text x="300.9" y="129.3">2</text>
<text x="300.9" y="131.8">3</text>
<text x="103.5" y="134.4">41</text>
<text x="300.9" y="134.4">4</text>
<text x="300.9" y="136.9">5</text>
<text x="81" y="141.6" transform="rotate(-90 81 141.6)">57</text>
</g>
<g font-size="1.8" fill="#725600">
<text x="312.3" y="218">File:</text>
<text x="317.5" y="218">power.kicad_sch</text>
<text x="310" y="248.5">File:</text>
<text x="315.2" y="248.5">instrument.kicad_sch</text>
</g>
<g font-size="1.5" fill="#0000c2">
<text x="40.6" y="234.2">Reference:</text>
<text x="40.6" y="239.3">One</text>
<text x="44.8" y="239.3">100</text>
<text x="49" y="239.3">nF</text>
<text x="50.4" y="234.2">Raspberry</text>
<text x="52" y="239.3">capacitor</text>
<text x="59.6" y="234.2">Pi</text>
<text x="60.8" y="239.3">per</text>
<text x="62.3" y="234.2">Hardware</text>
<text x="64.5" y="239.3">MCU</text>
<text x="69.1" y="239.3">supply</text>
<text x="70.9" y="234.2">design</text>
<text x="75.5" y="239.3">pin;</text>
<text x="77.3" y="234.2">with</text>
<text x="79.6" y="239.3">+1V1</text>
<text x="81.7" y="234.2">RP2040,</text>
<text x="85" y="239.3">from</text>
<text x="89.7" y="234.2">sections</text>
<text x="89.9" y="239.3">on-chip</text>
<text x="97.6" y="234.2">2.1-2.5.</text>
<text x="97.8" y="239.3">regulator.</text>
<text x="40.6" y="244.4">12</text>
<text x="43.8" y="244.4">MHz</text>
<text x="48.2" y="244.4">ABM8-272-T3;</text>
<text x="61.9" y="244.4">1</text>
<text x="64" y="244.4">kohm</text>
<text x="69.4" y="244.4">drive</text>
<text x="74.5" y="244.4">resistor</text>
<text x="81.8" y="244.4">and</text>
<text x="85.9" y="244.4">15</text>
<text x="89" y="244.4">pF</text>
<text x="92" y="244.4">load</text>
<text x="96.7" y="244.4">capacitors.</text>
<text x="40.6" y="249.4">Prototype</text>
<text x="49.5" y="249.4">only:</text>
<text x="54.5" y="249.4">assembly,</text>
<text x="63.7" y="249.4">factory</text>
<text x="70.5" y="249.4">quote</text>
<text x="76.1" y="249.4">and</text>
<text x="80.2" y="249.4">physical</text>
<text x="88" y="249.4">validation</text>
<text x="97.2" y="249.4">pending.</text>
</g>
<g font-size="1.4" fill="#840000">
<text x="191.3" y="39.5" transform="rotate(-90 191.3 39.5)">+3V3</text>
<text x="69.4" y="44.6" transform="rotate(-90 69.4 44.6)">+3V3</text>
<text x="71.9" y="44.6" transform="rotate(-90 71.9 44.6)">ADC_3V3</text>
<text x="79.5" y="44.6" transform="rotate(-90 79.5 44.6)">+3V3</text>
<text x="84.6" y="44.6" transform="rotate(-90 84.6 44.6)">+3V3</text>
<text x="89.7" y="44.6" transform="rotate(-90 89.7 44.6)">+1V1</text>
<text x="94.8" y="44.6" transform="rotate(-90 94.8 44.6)">+1V1</text>
<text x="163.4" y="48.4" transform="rotate(-90 163.4 48.4)">+3V3</text>
<text x="165.1" y="51.6">QSPI_CS</text>
<text x="242.1" y="48.4" transform="rotate(-90 242.1 48.4)">QSPI_CS</text>
<text x="115.4" y="59.2">I2C_SDA</text>
<text x="164.3" y="54.1">QSPI_CLK</text>
<text x="165.1" y="56.7">QSPI_D0</text>
<text x="165.1" y="59.2">QSPI_D1</text>
<text x="245.8" y="59.2">BOOTSEL_SW</text>
<text x="283.1" y="59.2">GND</text>
<text x="115.4" y="64.3">SENSOR_XSHUT</text>
<text x="115.4" y="61.8">I2C_SCL</text>
<text x="165.1" y="61.8">QSPI_D2</text>
<text x="165.1" y="64.3">QSPI_D3</text>
<text x="43.8" y="66.8">GND</text>
<text x="115.4" y="66.8">SENSOR_IRQ</text>
<text x="43.8" y="74.5">RUN</text>
<text x="163.4" y="74.9" transform="rotate(-90 163.4 74.9)">QSPI_CS</text>
<text x="37" y="82.1">USB_DM_MCU</text>
<text x="191.3" y="80.6" transform="rotate(-90 191.3 80.6)">GND</text>
<text x="242.1" y="78.1" transform="rotate(-90 242.1 78.1)">BOOTSEL_SW</text>
<text x="244.6" y="84" transform="rotate(-90 244.6 84)">+3V3</text>
<text x="37.2" y="84.6">USB_DP_MCU</text>
<text x="115.4" y="84.6">I2S_DATA</text>
<text x="115.4" y="87.2">I2S_BCLK</text>
<text x="115.4" y="89.7">I2S_LRCLK</text>
<text x="39.8" y="94.8">QSPI_CLK</text>
<text x="40.7" y="92.2">QSPI_CS</text>
<text x="115.4" y="94.8">AMP_ENABLE</text>
<text x="252.1" y="94.8">RUN</text>
<text x="283.1" y="94.8">GND</text>
<text x="40.7" y="97.3">QSPI_D0</text>
<text x="40.7" y="99.9">QSPI_D1</text>
<text x="115.4" y="97.3">MUTE_N</text>
<text x="40.7" y="102.4">QSPI_D2</text>
<text x="40.7" y="104.9">QSPI_D3</text>
<text x="173.5" y="106.8" transform="rotate(-90 173.5 106.8)">XIN</text>
<text x="219.2" y="106.8" transform="rotate(-90 219.2 106.8)">XTAL_OUT</text>
<text x="244.6" y="107.3" transform="rotate(-90 244.6 107.3)">RUN</text>
<text x="44.4" y="112.6">XIN</text>
<text x="177.8" y="117.6">XIN</text>
<text x="205.6" y="117.6">XTAL_OUT</text>
<text x="43.1" y="122.7">XOUT</text>
<text x="115.4" y="122.7">STATUS_LED</text>
<text x="42" y="130.3">SWCLK</text>
<text x="115.4" y="127.8">VOLUME_ADC</text>
<text x="173.5" y="130.2" transform="rotate(-90 173.5 130.2)">GND</text>
<text x="193.8" y="131.4" transform="rotate(-90 193.8 131.4)">GND</text>
<text x="219.2" y="130.2" transform="rotate(-90 219.2 130.2)">GND</text>
<text x="286.7" y="127.8">+3V3</text>
<text x="287.7" y="130.3">GND</text>
<text x="42.3" y="132.9">SWDIO</text>
<text x="204" y="132.2" transform="rotate(-90 204 132.2)">XOUT</text>
<text x="285.8" y="135.4">SWCLK</text>
<text x="286.1" y="132.9">SWDIO</text>
<text x="287.6" y="138">RUN</text>
<text x="82.1" y="151.7" transform="rotate(-90 82.1 151.7)">GND</text>
<text x="204" y="159.5" transform="rotate(-90 204 159.5)">XTAL_OUT</text>
<text x="49.1" y="167.8" transform="rotate(-90 49.1 167.8)">+3V3</text>
<text x="77" y="167.8" transform="rotate(-90 77 167.8)">+3V3</text>
<text x="104.9" y="167.8" transform="rotate(-90 104.9 167.8)">+3V3</text>
<text x="132.9" y="167.8" transform="rotate(-90 132.9 167.8)">+3V3</text>
<text x="160.8" y="167.8" transform="rotate(-90 160.8 167.8)">+3V3</text>
<text x="209.1" y="167.8" transform="rotate(-90 209.1 167.8)">+3V3</text>
<text x="237" y="167.8" transform="rotate(-90 237 167.8)">+1V1</text>
<text x="265" y="167.8" transform="rotate(-90 265 167.8)">+3V3</text>
<text x="292.9" y="167.8" transform="rotate(-90 292.9 167.8)">+3V3</text>
<text x="49.1" y="191.1" transform="rotate(-90 49.1 191.1)">GND</text>
<text x="77" y="191.1" transform="rotate(-90 77 191.1)">GND</text>
<text x="104.9" y="191.1" transform="rotate(-90 104.9 191.1)">GND</text>
<text x="132.9" y="191.1" transform="rotate(-90 132.9 191.1)">GND</text>
<text x="160.8" y="191.1" transform="rotate(-90 160.8 191.1)">GND</text>
<text x="209.1" y="191.1" transform="rotate(-90 209.1 191.1)">GND</text>
<text x="237" y="191.1" transform="rotate(-90 237 191.1)">GND</text>
<text x="265" y="191.1" transform="rotate(-90 265 191.1)">GND</text>
<text x="292.9" y="194.5" transform="rotate(-90 292.9 194.5)">ADC_3V3</text>
<text x="49.1" y="205.9" transform="rotate(-90 49.1 205.9)">+3V3</text>
<text x="77" y="205.9" transform="rotate(-90 77 205.9)">+3V3</text>
<text x="104.9" y="205.9" transform="rotate(-90 104.9 205.9)">+1V1</text>
<text x="132.9" y="205.9" transform="rotate(-90 132.9 205.9)">+1V1</text>
<text x="160.8" y="205.9" transform="rotate(-90 160.8 205.9)">ADC_3V3</text>
<text x="49.1" y="229.2" transform="rotate(-90 49.1 229.2)">GND</text>
<text x="77" y="229.2" transform="rotate(-90 77 229.2)">GND</text>
<text x="104.9" y="229.2" transform="rotate(-90 104.9 229.2)">GND</text>
<text x="132.9" y="229.2" transform="rotate(-90 132.9 229.2)">GND</text>
<text x="160.8" y="229.2" transform="rotate(-90 160.8 229.2)">GND</text>
</g>
</svg>
